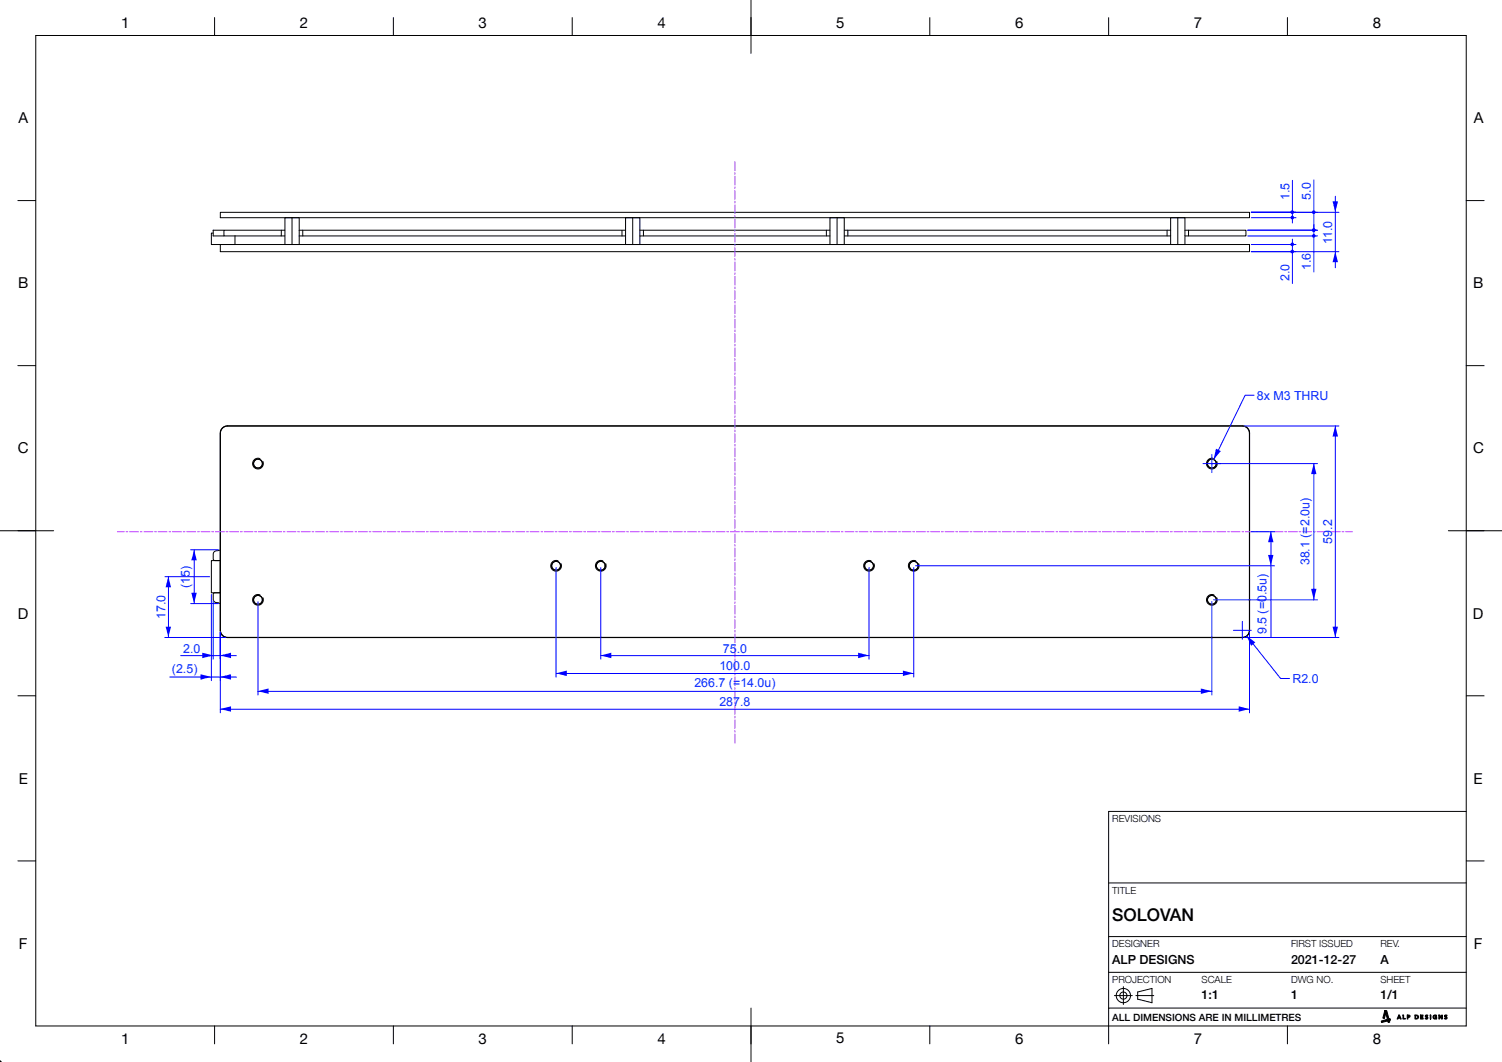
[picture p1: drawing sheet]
<svg xmlns="http://www.w3.org/2000/svg" width="420mm" height="297mm" viewBox="0 0 420 297" stroke-linecap="round" stroke-linejoin="round" font-family="sans-serif">
<g fill="none" stroke="#000" stroke-width=".28">
<path d="M61.6 59.4h287.8v1.5h-287.8zM59.6 65.2h-.5v3.2h6.6v-2.4M61.6 68.4h287.8v2h-287.8zM62.6 64.4h-3v1.6h3M78.7 64.4v1.6M79.7 64.4h-17.1v1.6h17.1M79.7 60.9h4v7.5h-4zM81.7 60.9v7.5M83.7 64.4h91.2M83.7 66h91.2M84.7 64.4v1.6M173.9 64.4v1.6"/>
<path d="M174.9 60.9h4v7.5h-4zM176.9 60.9v7.5M178.9 64.4h53.2M178.9 66h53.2M179.9 64.4v1.6M231.1 64.4v1.6M232.1 60.9h4v7.5h-4zM234.1 60.9v7.5M236.1 64.4h91.2M236.1 66h91.2M237.1 64.4v1.6M326.3 64.4v1.6"/>
<path d="M327.3 60.9h4v7.5h-4zM329.3 60.9v7.5M331.3 64.4h17.1v1.6h-17.1M332.3 64.4v1.6M62.2 119.7l.7-.4 .7-.2h283.8a2 2 0 0 1 2 2v55.2a2 2 0 0 1-2 2h-283.8a2 2 0 0 1-2-2v-55.2l.1-.7zM72.7 128.3a1.5 1.5 0 0 0-2.1 1.2 1.5 1.5 0 0 0 1.7 1.6 1.5 1.5 0 0 0 1.2-2M339.4 128.3a1.5 1.5 0 0 0-2 1.2 1.5 1.5 0 0 0 1.7 1.6 1.5 1.5 0 0 0 1.2-2M59.1 156.8h2.5v9h-2.5zM61.6 153.8l-.5 .2a1.22 1.22 0 0 0-1.5 1l.2 1.6 1.8 .2M156.1 156.8a1.5 1.5 0 0 0-2.1 1.2 1.5 1.5 0 0 0 1.7 1.7 1.5 1.5 0 0 0 1.2-2M168.6 156.8a1.5 1.5 0 0 0-2.1 1.2 1.5 1.5 0 0 0 1.7 1.7 1.5 1.5 0 0 0 1.2-2M243.6 156.8a1.5 1.5 0 0 0-2.1 1.2 1.5 1.5 0 0 0 1.7 1.7 1.5 1.5 0 0 0 1.2-2"/>
<path d="M256.1 156.8a1.5 1.5 0 0 0-2.1 1.2 1.5 1.5 0 0 0 1.7 1.7 1.5 1.5 0 0 0 1.2-2M61.6 165.8l-1.8 .1-.2 1.6a1.22 1.22 0 0 0 1.5 1.1l.5 .2M72.7 166.4a1.5 1.5 0 0 0-2.1 1.2 1.5 1.5 0 0 0 1.7 1.6 1.5 1.5 0 0 0 1.2-2M339.4 166.4a1.5 1.5 0 0 0-2 1.2 1.5 1.5 0 0 0 1.7 1.6 1.5 1.5 0 0 0 1.2-2"/>
<circle cx="72.1" cy="129.6" r="1.25"/>
<circle cx="338.9" cy="129.6" r="1.25"/>
<circle cx="155.5" cy="158.2" r="1.25"/>
<circle cx="168" cy="158.2" r="1.25"/>
<circle cx="243" cy="158.2" r="1.25"/>
<circle cx="255.5" cy="158.2" r="1.25"/>
<circle cx="72.1" cy="167.8" r="1.25"/>
<circle cx="338.9" cy="167.8" r="1.25"/>
</g>
<g fill="none" stroke="#000" stroke-width=".34">
<path d="M62.2 119.7l.7-.4 .7-.2h283.8a2 2 0 0 1 2 2v55.2a2 2 0 0 1-2 2h-283.8a2 2 0 0 1-2-2v-55.2l.1-.7z"/>
<circle cx="72.1" cy="129.6" r="1.25"/>
<circle cx="338.9" cy="129.6" r="1.25"/>
<circle cx="155.5" cy="158.2" r="1.25"/>
<circle cx="168" cy="158.2" r="1.25"/>
<circle cx="243" cy="158.2" r="1.25"/>
<circle cx="255.5" cy="158.2" r="1.25"/>
<circle cx="72.1" cy="167.8" r="1.25"/>
<circle cx="338.9" cy="167.8" r="1.25"/>
</g>
<g fill="none" stroke="#bf3fff" stroke-width=".28">
<path d="M205.5 45.2v2.6M205.5 48.3v.5M205.5 49.3v2.5M205.5 52.3v.5M205.5 53.3v2.5M205.5 56.3v.5M205.5 57.3v2.5M205.5 60.3v.5M205.5 61.3v2.5M205.5 64.3v.5M205.5 65.3v2.5M205.5 68.3v.5"/>
<path d="M205.5 69.3v2.5M205.5 72.3v.5M205.5 73.3v2.5M205.5 76.3v.5M205.5 77.3v2.5M205.5 80.3v.5M205.5 81.3v2.5M205.5 84.3v.5M205.5 85.3v2.5M205.5 88.3v.5M205.5 89.3v2.5M205.5 92.3v.5"/>
<path d="M205.5 93.3v2.5M205.5 96.3v.5M205.5 97.3v2.5M205.5 100.3v.5M205.5 101.3v2.5M205.5 104.3v.5M205.5 105.3v2.5M205.5 108.3v.5M205.5 109.3v2.5M205.5 112.3v.5M205.5 113.3v2.5M205.5 116.3v.5"/>
<path d="M205.5 117.3v2.5M205.5 120.3v.5M205.5 121.3v2.5M205.5 124.3v.5M205.5 125.3v2.5M205.5 128.3v.5M205.5 129.3v2.5M205.5 132.3v.5M205.5 133.3v2.5M205.5 136.3v.5M205.5 137.3v2.5M32.8 148.7h1.9"/>
<path d="M35.2 148.7h.5M36.2 148.7h2.5M39.2 148.7h.5M40.2 148.7h2.5M43.2 148.7h.5M44.2 148.7h2.5M47.2 148.7h.5M48.2 148.7h2.5M51.2 148.7h.5M52.2 148.7h2.5M55.2 148.7h.5M56.2 148.7h2.5"/>
<path d="M59.2 148.7h.5M60.2 148.7h2.5M63.2 148.7h.5M64.2 148.7h2.5M67.2 148.7h.5M68.2 148.7h2.5M71.2 148.7h.5M72.2 148.7h2.5M75.2 148.7h.5M76.2 148.7h2.5M79.2 148.7h.5M80.2 148.7h2.5"/>
<path d="M83.2 148.7h.5M84.2 148.7h2.5M87.2 148.7h.5M88.2 148.7h2.5M91.2 148.7h.5M92.2 148.7h2.5M95.2 148.7h.5M96.2 148.7h2.5M99.2 148.7h.5M100.2 148.7h2.5M103.2 148.7h.5M104.2 148.7h2.5"/>
<path d="M107.2 148.7h.5M108.2 148.7h2.5M111.2 148.7h.5M112.2 148.7h2.5M115.2 148.7h.5M116.2 148.7h2.5M119.2 148.7h.5M120.2 148.7h2.5M123.2 148.7h.5M124.2 148.7h2.5M127.2 148.7h.5M128.2 148.7h2.5"/>
<path d="M131.2 148.7h.5M132.2 148.7h2.5M135.2 148.7h.5M136.2 148.7h2.5M139.2 148.7h.5M140.2 148.7h2.5M143.2 148.7h.5M144.2 148.7h2.5M147.2 148.7h.5M148.2 148.7h2.5M151.2 148.7h.5M152.2 148.7h2.5"/>
<path d="M155.2 148.7h.5M156.2 148.7h2.5M159.2 148.7h.5M160.2 148.7h2.5M163.2 148.7h.5M164.2 148.7h2.5M167.2 148.7h.5M168.2 148.7h2.5M171.2 148.7h.5M172.2 148.7h2.5M175.2 148.7h.5M176.2 148.7h2.5"/>
<path d="M179.2 148.7h.5M180.2 148.7h2.5M183.2 148.7h.5M184.2 148.7h2.5M187.2 148.7h.5M188.2 148.7h2.6M191.3 148.7h.5M192.3 148.7h2.5M195.3 148.7h.5M196.3 148.7h2.5M199.3 148.7h.5M200.3 148.7h2.5"/>
<path d="M203.3 148.7h.5M204.3 148.7h2.5M205.5 140.3v.5M205.5 141.3v2.5M205.5 144.3v.5M205.5 145.3v2.5M205.5 148.3v.5M205.5 149.3v2.5M205.5 152.3v.5M205.5 153.3v2.5M205.5 156.3v.5M205.5 157.3v2.5"/>
<path d="M207.3 148.7h.5M208.3 148.7h2.5M211.3 148.7h.5M212.3 148.7h2.5M215.3 148.7h.5M216.3 148.7h2.5M219.3 148.7h.5M220.3 148.7h2.5M223.3 148.7h.5M224.3 148.7h2.5M227.3 148.7h.5M228.3 148.7h2.5"/>
<path d="M231.3 148.7h.5M232.3 148.7h2.5M235.3 148.7h.5M236.3 148.7h2.5M239.3 148.7h.5M240.3 148.7h2.5M243.3 148.7h.5M244.3 148.7h2.5M247.3 148.7h.5M248.3 148.7h2.5M251.3 148.7h.5M252.3 148.7h2.5"/>
<path d="M255.3 148.7h.5M256.3 148.7h2.5M259.3 148.7h.5M260.3 148.7h2.5M263.3 148.7h.5M264.3 148.7h2.5M267.3 148.7h.5M268.3 148.7h2.5M271.3 148.7h.5M272.3 148.7h2.5M275.3 148.7h.5M276.3 148.7h2.5"/>
<path d="M279.3 148.7h.5M280.3 148.7h2.5M283.3 148.7h.5M284.3 148.7h2.5M287.3 148.7h.5M288.3 148.7h2.5M291.3 148.7h.5M292.3 148.7h2.5M295.3 148.7h.5M296.3 148.7h2.5M299.3 148.7h.5M300.3 148.7h2.5"/>
<path d="M303.3 148.7h.5M304.3 148.7h2.5M307.3 148.7h.5M308.3 148.7h2.5M311.3 148.7h.5M312.3 148.7h2.5M315.3 148.7h.5M316.3 148.7h2.5M319.3 148.7h.5M320.3 148.7h2.5M323.3 148.7h.5M324.3 148.7h2.5"/>
<path d="M327.3 148.7h.5M328.3 148.7h2.5M331.3 148.7h.5M332.3 148.7h2.5M335.3 148.7h.5M336.3 148.7h2.5M339.3 148.7h.5M340.3 148.7h2.5M343.3 148.7h.5M344.3 148.7h2.5M347.3 148.7h.5M348.3 148.7h2.5"/>
<path d="M351.3 148.7h.5M352.3 148.7h2.5M355.3 148.7h.5M356.3 148.7h2.5M359.3 148.7h.5M360.3 148.7h2.5M363.3 148.7h.5M364.3 148.7h2.5M367.3 148.7h.5M368.3 148.7h2.5M371.3 148.7h.5M372.3 148.7h2.5"/>
<path d="M375.3 148.7h.5M376.3 148.7h1.9M205.5 160.3v.5M205.5 161.3v2.5M205.5 164.3v.5M205.5 165.3v2.5M205.5 168.3v.5M205.5 169.3v2.5M205.5 172.3v.5M205.5 173.3v2.5M205.5 176.3v.5M205.5 177.3v2.5"/>
<path d="M205.5 180.3v.5M205.5 181.3v2.5M205.5 184.3v.5M205.5 185.3v2.5M205.5 188.3v.5M205.5 189.3v2.5M205.5 192.3v.5M205.5 193.3v2.5M205.5 196.3v.5M205.5 197.3v2.5M205.5 200.3v.5M205.5 201.3v2.5"/>
<path d="M205.5 204.3v.5M205.5 205.3v2.6"/>
</g>
<g fill="#00f">
<path d="M72.1 193.3l3-.8v1.6z"/>
<path d="M335.8 192.5l3 .8-3 .8z"/>
</g>
<path d="M72.1 168.3v26.1M338.9 168.3v26.1M72.1 193.4h266.8" fill="none" stroke="#00f" stroke-width=".28"/>
<g fill="#00f">
<path d="M354.6 155.2h1.5l-.8 3z"/>
<path d="M355.3 148.7l.8 2.9h-1.5z"/>
</g>
<path d="M256 158.2h100.4M349.9 148.7h6.5M355.4 148.7v29.4" fill="none" stroke="#00f" stroke-width=".28"/>
<path d="M340 125.5l1.4 .7-2.1 2.3z" fill="#00f"/>
<path d="M350.7 110.5h-2.5l-8.8 18M336.4 129.6h5M338.9 127.1v5" fill="none" stroke="#00f" stroke-width=".28"/>
<g fill="#00f">
<path d="M168 183.3l2.9-.8v1.6z"/>
<path d="M239.9 182.5l3.1 .8-3.1 .8z"/>
</g>
<path d="M168 158.7v25.7M243 158.7v25.7M168 183.4h75" fill="none" stroke="#00f" stroke-width=".28"/>
<g fill="#00f">
<path d="M56.6 182.5l3 .8-3 .8z"/>
<path d="M61.6 183.3l3-.8v1.6z"/>
</g>
<path d="M59.6 168v16.4M61.6 176.8v7.6M50.5 183.4h15.6" fill="none" stroke="#00f" stroke-width=".28"/>
<g fill="#00f">
<path d="M47.1 161.2l.7 3.1h-1.5z"/>
<path d="M46.3 175.3h1.5l-.7 2.9z"/>
</g>
<path d="M46.1 161.3h12.5M46.1 178.3h17M47.1 161.3v17" fill="none" stroke="#00f" stroke-width=".28"/>
<g fill="#00f">
<path d="M372.6 56.3h1.5l-.7 3.1z"/>
<path d="M373.4 70.4l.7 2.9h-1.5z"/>
</g>
<path d="M349.9 59.4h24.5M373.4 54.9v20M349.9 70.4h24.5" fill="none" stroke="#00f" stroke-width=".28"/>
<g fill="#00f">
<circle cx="361.4" cy="59.4" r=".5"/>
<circle cx="361.4" cy="60.9" r=".5"/>
</g>
<path d="M349.9 59.4h12.5M361.4 50.4v12M349.9 60.9h12.5" fill="none" stroke="#00f" stroke-width=".28"/>
<g fill="#00f">
<circle cx="361.4" cy="68.3" r=".5"/>
<circle cx="361.4" cy="70.3" r=".5"/>
</g>
<path d="M349.9 68.4h12.5M349.9 70.4h12.5M361.4 66.9v12.4" fill="none" stroke="#00f" stroke-width=".28"/>
<g fill="#00f">
<circle cx="367.4" cy="59.3" r=".5"/>
<circle cx="367.4" cy="64.4" r=".5"/>
</g>
<path d="M349.9 59.4h18.5M367.4 50.3v14.1M348.9 64.4h19.5" fill="none" stroke="#00f" stroke-width=".28"/>
<g fill="#00f">
<circle cx="367.4" cy="64.4" r=".5"/>
<circle cx="367.4" cy="65.9" r=".5"/>
</g>
<path d="M348.9 64.4h19.5M348.9 66h19.5M367.4 62.9v13.2" fill="none" stroke="#00f" stroke-width=".28"/>
<g fill="#00f">
<path d="M53.5 165.8h1.5l-.7 2.9z"/>
<path d="M54.3 153.8l.7 2.9h-1.5z"/>
</g>
<path d="M53.3 153.8h7.8M54.3 153.8v15M53.3 168.8h7.8" fill="none" stroke="#00f" stroke-width=".28"/>
<g fill="#00f">
<path d="M61.6 189.3l3-.7v1.5z"/>
<path d="M56 188.6l3.1 .7-3.1 .8z"/>
</g>
<path d="M59.1 166.3v24.1M61.6 176.8v13.6M47.5 189.4h18.6" fill="none" stroke="#00f" stroke-width=".28"/>
<g fill="#00f">
<path d="M372.6 175.3h1.5l-.7 2.9z"/>
<path d="M373.4 119l.7 3.1h-1.5z"/>
</g>
<path d="M347.9 119.1h26.5M373.4 119.1v59.2M347.9 178.3h26.5" fill="none" stroke="#00f" stroke-width=".28"/>
<g fill="#00f">
<path d="M367.4 129.6l.7 3h-1.5z"/>
<path d="M366.6 164.7h1.5l-.7 3z"/>
</g>
<path d="M339.4 129.6h29M367.4 129.6v38.2M339.4 167.8h29" fill="none" stroke="#00f" stroke-width=".28"/>
<path d="M348.6 177.8l2.4 1.9-1.2 .9z" fill="#00f"/>
<path d="M344.9 176.3h5M347.4 173.8v5M348.6 177.8l9.5 11.9h2.5" fill="none" stroke="#00f" stroke-width=".28"/>
<g fill="#00f">
<path d="M61.6 198.3l3-.8v1.6z"/>
<path d="M346.4 197.5l2.9 .8-2.9 .8z"/>
</g>
<path d="M61.6 176.8v22.6M349.4 176.8v22.6M61.6 198.4h287.8" fill="none" stroke="#00f" stroke-width=".28"/>
<g fill="#00f">
<path d="M155.4 188.3l3.1-.8v1.6z"/>
<path d="M252.5 187.5l2.9 .8-2.9 .8z"/>
</g>
<path d="M155.5 158.7v30.7M255.5 158.7v30.7M155.5 188.4h100" fill="none" stroke="#00f" stroke-width=".28"/>
<g fill="#000">
<path d="M387.2 282.6h.6l.6 2.4 .3-.1 .1 .4-.3 .1 .1 .4-.4 .2-.1-.5-1.8 .5-.1-.5 1.8-.4-.5-1.8-.4 1.5-.4-.1zM392.3 283.9h.2v.9h.5v.2h-.7zM397.2 283.9h.7v.1h-.5v.3h.5v.2h-.5v.3h.6v.2h-.8zM398.8 283.9l.5 .1h-.5v.2l.5 .5-.3 .3-.5-.1 .6-.1-.6-.6zM399.9 283.9h.2v1.1h-.2zM400.7 284.2l.4-.3 .6 .1-.7 .1-.1 .5 .6 .2-.2-.5h.4v.6l-.6 .1-.4-.3zM402.3 283.9h.3l.5 .8v-.8h.2v1.1h-.2l-.6-.9v.9h-.2zM404.2 283.9l.5 .1h-.5l-.1 .2 .6 .5-.3 .3-.5-.1 .5-.1-.5-.6z"/>
<path d="M391.2 283.9h.1l.5 1.1-.3-.3h-.5l-.3 .3zM391.2 284.1l-.1 .5h.3z"/>
<path d="M393.5 283.9h.5l.3 .3-.3 .3h-.3v.5h-.2zM393.7 284v.4l.4-.2z"/>
<path d="M395.7 283.9h.6l.3 .3v.5l-.9 .3zM395.9 284v.8l.5-.2-.1-.5z"/>
</g>
<g fill="none" stroke="#000" stroke-width=".28">
<path d="M10 9.9h400v277h-400zM60 4.9v5M110 4.9v5M160 4.9v5M210 0v14.9M260 4.9v5M310 4.9v5M360 4.9v5M5 56.1h5M410 56.1h5M5 102.3h5M410 102.3h5"/>
<path d="M0 148.4h15M405 148.4h14.9M5 194.6h5M410 194.6h5M410 226.9h-100v65M5 240.8h5M310 246.9h100M410 240.8h5M310 271.9h100M310 261.9h100M311.6 278.4h5M314.1 275.9v5"/>
<path d="M317.6 278.4h5M318.1 277.4l4-1v4l-4-1zM60 286.9v5M110 286.9v5M160 286.9v5M210 281.9v15M260 286.9v5M310 281.9h100M360 286.9v5M387.2 282.6h.6l.6 2.4 .3-.1 .1 .4-.3 .1 .1 .4-.4 .2-.1-.5-1.8 .5-.1-.5 1.8-.4-.5-1.8-.4 1.5-.4-.1zM391.2 283.9h.1l.5 1.1-.3-.3h-.5l-.3 .3zM391.2 284.1l.2 .5h-.3z"/>
<path d="M392.3 283.9h.2v.9h.5v.2h-.7zM393.5 283.9a.43 .43 0 0 1 .6 0 .43 .43 0 0 1 0 .6h-.4v.5h-.2zM395.7 283.9a.65 .65 0 0 1 1 .5 .65 .65 0 0 1-1 .5zM395.9 284a.4 .4 0 0 1 .6 .4 .4 .4 0 0 1-.6 .3zM397.2 283.9h.7v.1h-.5v.3h.5v.2h-.5v.3h.6v.2h-.8zM398.6 284h.7h-.5v.3a.38 .38 0 0 1 .5 .2 .38 .38 0 0 1-.2 .5 .38 .38 0 0 1-.5-.2v-.1a.24 .24 0 0 0 .4 .2 .24 .24 0 0 0 .1-.4 .24 .24 0 0 0-.4-.1zM399.9 283.9h.2v1.1h-.2zM400.9 284l.2-.1a.3 .3 0 0 1 .3-.1 .3 .3 0 0 1 .2 .3 .38 .38 0 0 0-.5 0 .38 .38 0 0 0-.1 .5 .38 .38 0 0 0 .5 .1l-.2-.4h.4a.53 .53 0 0 1-.5 .8 .53 .53 0 0 1-.5-.7zM402.3 283.9h.3l.5 .8v-.8h.2v1.1h-.2l-.6-.9v.9h-.2zM404 284h.7h-.5v.3a.38 .38 0 0 1 .4 .2 .38 .38 0 0 1-.2 .5 .38 .38 0 0 1-.5-.2l.1-.1a.24 .24 0 0 0 .3 .2 .24 .24 0 0 0 .1-.4 .24 .24 0 0 0-.3-.1z"/>
<circle cx="314.1" cy="278.4" r="1"/>
<circle cx="314.1" cy="278.4" r="2"/>
<circle cx="393.9" cy="284.2" r=".18"/>
</g>
<path d="M-.1 296.8l.2 .2z" fill="#fff"/>
<path d="M-.1 296.7h.3v.4" fill="none" stroke="#000" stroke-width=".28"/>
<text font-size="4.9" x="311" y="257.4">SOLOVAN</text>
<g font-size="4.2">
<text x="33.8" y="7.9">1</text>
<text x="83.8" y="7.9">2</text>
<text x="133.8" y="7.9">3</text>
<text x="183.8" y="7.9">4</text>
<text x="233.8" y="7.9">5</text>
<text x="283.8" y="7.9">6</text>
<text x="333.8" y="7.9">7</text>
<text x="383.8" y="7.9">8</text>
<text x="5.1" y="34.5">A</text>
<text x="412.1" y="34.5">A</text>
<text x="5.1" y="80.6">B</text>
<text x="411.9" y="80.6">B</text>
<text x="5" y="126.8">C</text>
<text x="412" y="126.8">C</text>
<text x="5" y="173">D</text>
<text x="411.9" y="173">D</text>
<text x="5.2" y="219.1">E</text>
<text x="412.1" y="219.1">E</text>
<text x="5.3" y="265.3">F</text>
<text x="412.1" y="265.3">F</text>
<text x="33.8" y="291.9">1</text>
<text x="83.8" y="291.9">2</text>
<text x="133.8" y="291.8">3</text>
<text x="183.8" y="291.9">4</text>
<text x="233.8" y="291.8">5</text>
<text x="283.8" y="291.8">6</text>
<text x="333.8" y="291.8">7</text>
<text x="383.8" y="291.8">8</text>
</g>
<g font-size="3.5" fill="#0433ff">
<text x="360.6" y="55.9" transform="rotate(-90 360.6 55.9)">1.5</text>
<text x="366.6" y="55.8" transform="rotate(-90 366.6 55.8)">5.0</text>
<text x="372.6" y="68.3" transform="rotate(-90 372.6 68.3)">11.0</text>
<text x="366.6" y="75.6" transform="rotate(-90 366.6 75.6)">1.6</text>
<text x="360.6" y="78.6" transform="rotate(-90 360.6 78.6)">2.0</text>
<text x="351.5" y="111.8">8x M3 THRU</text>
<text x="372.6" y="152.1" transform="rotate(-90 372.6 152.1)">59.2</text>
<text x="366.2" y="158.1" transform="rotate(-90 366.2 158.1)">38.1 (=2.0u)</text>
<text x="53.1" y="164.4" transform="rotate(-90 53.1 164.4)">(15)</text>
<text x="46.3" y="173.2" transform="rotate(-90 46.3 173.2)">17.0</text>
<text x="354.2" y="177.4" transform="rotate(-90 354.2 177.4)">9.5 (=0.5u)</text>
<text x="51.2" y="182.5">2.0</text>
<text x="202.1" y="182.5">75.0</text>
<text x="48.1" y="188.1">(2.5)</text>
<text x="201.2" y="187.5">100.0</text>
<text x="361.4" y="191">R2.0</text>
<text x="194.2" y="192.1">266.7 (=14.0u)</text>
<text x="201.2" y="197.5">287.8</text>
</g>
<g font-size="3.5">
<text x="311" y="269.5">ALP DESIGNS</text>
<text x="361" y="269.5">2021-12-27</text>
<text x="386" y="269.5">A</text>
<text x="336" y="279.5">1:1</text>
<text x="361" y="279.5">1</text>
<text x="386" y="279.5">1/1</text>
</g>
<text font-size="2.8" x="311" y="285.4">ALL DIMENSIONS ARE IN MILLIMETRES</text>
<g font-size="2.7">
<text x="311" y="229.9">REVISIONS</text>
<text x="311" y="249.9">TITLE</text>
<text x="311" y="264.9">DESIGNER</text>
<text x="361" y="264.9">FIRST ISSUED</text>
<text x="386" y="264.9">REV.</text>
<text x="311" y="274.9">PROJECTION</text>
<text x="336" y="274.9">SCALE</text>
<text x="361" y="274.9">DWG NO.</text>
<text x="386" y="274.9">SHEET</text>
</g>
</svg>
